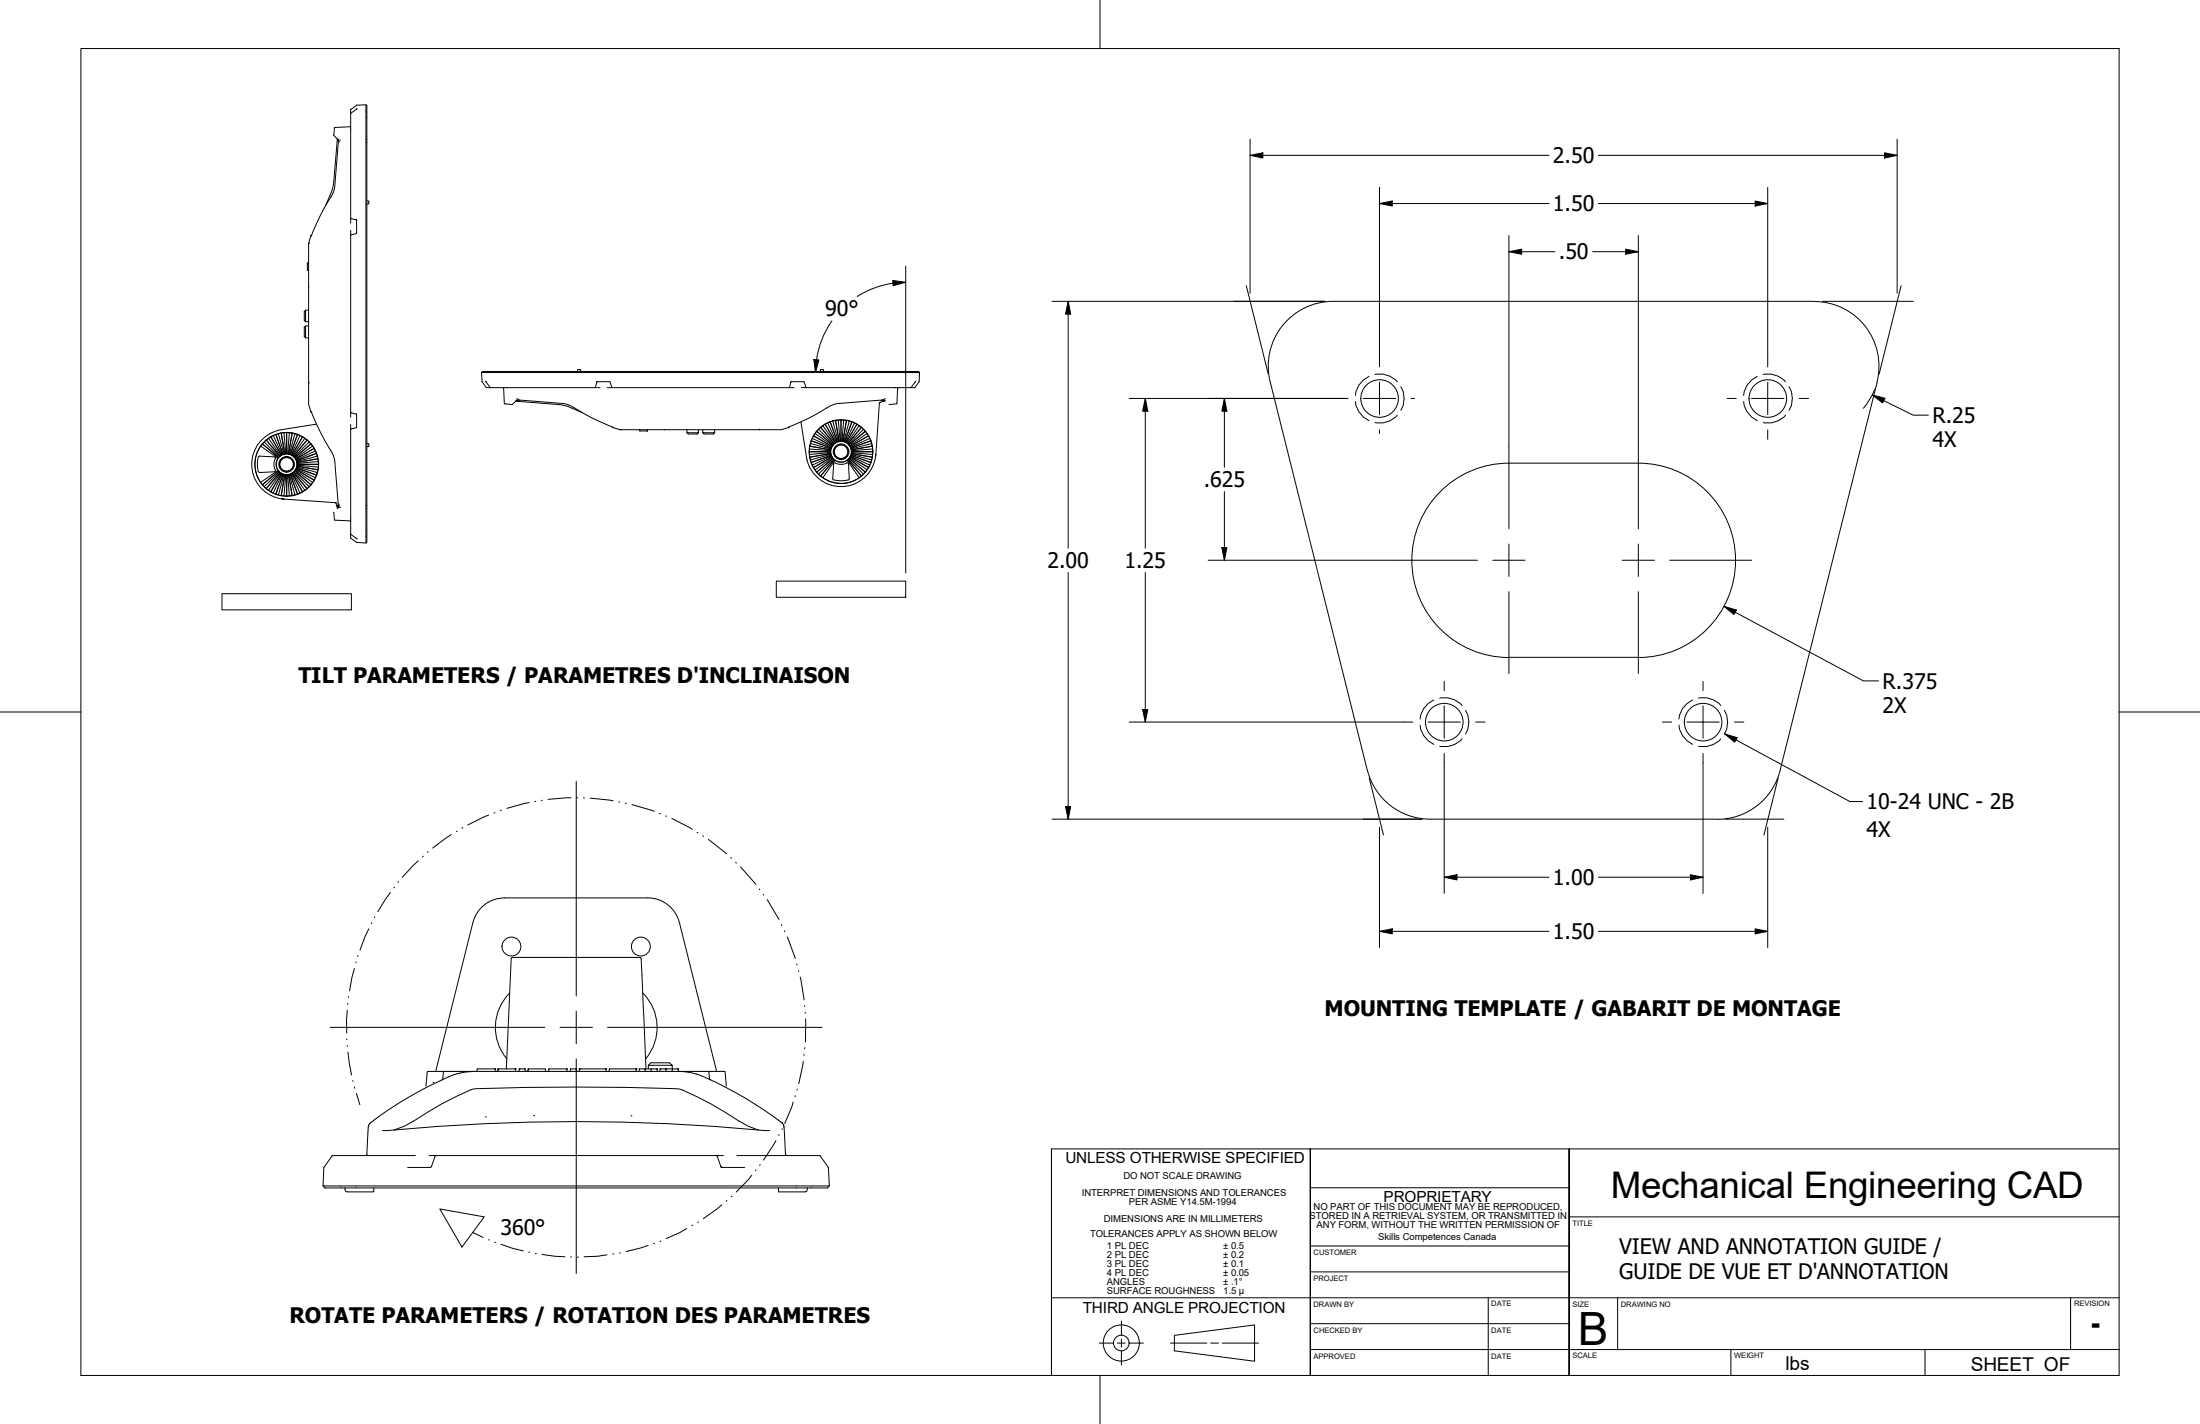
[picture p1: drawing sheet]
<svg xmlns="http://www.w3.org/2000/svg" width="432mm" height="279mm" viewBox="0 0 432 279" stroke-linecap="round" stroke-linejoin="round" font-family="sans-serif">
<!-- layer: Hidden Narrow (ANSI) -->
<g fill="none" stroke="#000" stroke-width=".2">
<path d="M266 78.8a4.6 4.6 0 0 0 2.7 3.7M268.7 73.8a4.5 4.5 0 0 0-2.7 3.8M269.9 73.5a4.5 4.5 0 0 1 4.3 1.4M275 75.9a4.5 4.5 0 0 1 0 4.6M342.2 78.8a4.6 4.6 0 0 0 2.7 3.7M344.9 73.8a4.5 4.5 0 0 0-2.7 3.8M346.1 73.5a4.5 4.5 0 0 1 4.3 1.4M351.2 75.9a4.5 4.5 0 0 1 0 4.6M274.2 81.5a4.5 4.5 0 0 1-4.3 1.4M350.4 81.5a4.5 4.5 0 0 1-4.3 1.4M281.4 137.3a4.5 4.5 0 0 0-2.7 3.8M282.6 137a4.5 4.5 0 0 1 4.3 1.4"/>
<path d="M287.7 139.4a4.5 4.5 0 0 1 0 4.6M332.2 137.3a4.5 4.5 0 0 0-2.7 3.8M333.4 137a4.5 4.5 0 0 1 4.3 1.4M338.5 139.4a4.5 4.5 0 0 1 0 4.6M278.7 142.3a4.6 4.6 0 0 0 2.7 3.7M286.9 145a4.5 4.5 0 0 1-4.3 1.4M329.5 142.3a4.6 4.6 0 0 0 2.7 3.7M337.7 145a4.5 4.5 0 0 1-4.3 1.4"/>
</g>
<!-- layer: Visible (ANSI) -->
<g fill="none" stroke="#000" stroke-width=".2">
<path d="M65.7 25h.1M66.2 27.3l.2 .2-.1-.1M66.2 27.3l.2 .2-.2 .1M66.2 27.6h.1M66.2 27.3h.1M66.2 27.6l-.8 8.7a14.1 14.1 0 0 1-1.5 4.1M66.4 27.8h.1M66.4 27.7h.1M66.6 27.5h.1M68.7 24.9l-3 .2-.2 1.5 .9 1-.7 8.8a5 5 0 0 1-.8 2.3 50.9 50.9 0 0 0-3.8 7.6M68.8 25.4v.1M68.8 24.7l-.1 .2"/>
<path d="M68.9 22.2l-.1 .1M70 21.4l-1.1 .8M70 21.3v.1M70.1 21.4h-.1M71.8 20.6v85.9M72 39.4h.4v.6h-.4M60.3 51.6v1.5M60.3 53l.3 .1M60.3 53.1h.1M60.3 51.6h.1M60.6 53.1h.1M60.6 47.7h.1"/>
<path d="M60.6 47.7v31.6M60.6 51.6h-.3M60.6 51.6h.1M60.6 56.4v.1M61 46.3h.1M61 46.3l-.4 1.4M61.1 46.2l-.1 .1M68.8 43.8v-22.2l1.2-1h1.8l.2 .1v85.6l-.2 .2-1.8-.1M68.8 45.2v36.7M68.8 42.8l1.2 .3M70 43.2v2.6l-1.2 .4M356.1 59.1h-94.5a12.7 12.7 0 0 0-12.3 15.8l19.1 76.2"/>
<path d="M356.1 59.2a12.7 12.7 0 0 1 12.3 15.7M60 64l-.3 .2v1.8l.3 .3M60 64v2.3M60 60.9v2.2M60 64h.6M60 66.3h.6M60 63.1h.6M60.6 79.3l.4 1.5M60.6 79.3h.1M60.6 60.9h-.6l-.3 .2v1.8l.3 .2M60.6 75.1h.1M94.5 73.1h86"/>
<path d="M94.6 74.8l.8 1.2M95.3 74.9h.1M95.4 74.8v.1M95.4 74.9l.9 1.2M95.4 76l.1 .1M95.5 76.1h.8M96.3 76.1h21.5M98.7 76.1l.1 .1 .3 3 1.4 .2 .9-.9h.3l8.6 .7a5.3 5.3 0 0 1 2.4 .8 50.9 50.9 0 0 0 7.6 3.8M99 79.2h.1M99.4 76.1h.1M101.3 78.7h.1M101.4 78.6l.1-.1-.3 .2 .3-.2v.2"/>
<path d="M101.5 78.2h.1M101.5 78.7h.1M101.5 78.7l8.7 .7a14.1 14.1 0 0 1 4.1 1.6M101.7 78.5h.1M101.8 78.5h.1M113.4 72.9v-.4h.6v.4M117.1 74.9h.1l-.4 1.2M117.2 74.9h2.6l.4 1.2M119.2 76.1h36.7M154.9 76.1l.4-1.2h2.5l.5 1.2M155.2 74.9h.1M157.3 76.1h21.5"/>
<path d="M161 72.9v-.4h.6v.4M172.6 78.9l-.7 10.2M172.7 79h.1M172.9 78.5h.1M173.1 78.5h.1M173.2 78.8h.1M173.2 78.5h.1M173.3 78.7h.1M173.3 78.5h.1M173.3 78.7l-.6 .3M173.5 78.7h.1M173.6 78.2h.1"/>
<path d="M173.6 78.5l-8.9 .7a5 5 0 0 0-2.4 .8 50.9 50.9 0 0 1-7.5 3.8M173.8 78.7l-.3-.2v.2h-.2M175.6 76.1h.1M176.3 76.1l-.1 .1-.2 3-1.5 .2M179.7 74.9l-1 1.2M179.7 74.9h.1M179.7 74.8v.1M180.4 74.8l-.8 1.2-.8 .1M180.4 74.9l.1-1.8-.2-.2h-85.6l-.2 .2 .1 1.8M368.4 74.9l-19 76.2a12.7 12.7 0 0 1-12.3 9.7l-56.4-.1M50.7 89.7l-.2 1.4 .2 1.4M50.7 92.5l.3 .2"/>
<path d="M51 89.5l2.8 .1 .2 .2 .1 .2M51 89.5l-.3 .2M51.2 87.5a6.2 6.2 0 0 0-.1 7.2M51.5 95.1h.1M51.5 87.1h.1M51.9 86.7l-.4 .4 3.2 2.6M52.2 95.9h.1M52.3 86.3h-.1M52.7 86l-.5 .3 2.7 3.2M53.1 96.5h.1M53.1 85.7h.1M53.6 85.4l-.4 .3 2 3.6"/>
<path d="M54 90a2.49 2.49 0 0 0 0 2.2M54.1 92.2l-.1 .2-.2 .2-2.8 .1M54.1 97h.1M54.1 85.2v.1M54.6 89.9a2.06 2.06 0 0 0 0 2.4M54.6 92.3l-3.4 2.4M54.6 92.3l.1 .1M54.6 85.1l-.4 .1 1.4 3.9M54.7 92.4h.1M54.7 89.8h.1M54.7 92.4l.2 .3M54.7 89.8l-.1 .1"/>
<path d="M54.7 89.8l-3.2-2.7-.3 .4 3.4 2.4M54.7 92.4l-3.2 2.7-.3-.4M54.7 92.4l-3.2 2.7 .4 .4 2.9-2.9M54.9 92.7h.1M54.9 89.5l-2.7-3.2-.3 .4 2.9 2.9M54.9 92.7l-2.7 3.2 .5 .3 2.4-3.4M54.9 92.7l-2.7 3.2-.3-.4M54.9 89.5l-.2 .2M54.9 92.7l.3 .2M54.9 89.5h.1M55.2 97.2h.1M55.2 85h.1"/>
<path d="M55.2 92.9h.1M55.2 92.9l-2.1 3.6-.4-.3M55.2 89.3l-.3 .2M55.2 89.3l-2.1-3.6-.4 .3 2.4 3.4M55.2 89.3h.1M55.2 92.9l.3 .2M55.2 92.9l-2 3.6 .4 .2 1.8-3.7M55.5 89.1l-1.4-3.9-.5 .2 1.8 3.8M55.5 93.1l-1.4 3.8-.5-.2M55.5 89.1l-.3 .2M55.5 93h.1M55.6 89.2h-.1"/>
<path d="M55.6 93.1h.3M55.6 93.1l-1.4 3.9 .4 .1 1.1-4M55.7 84.9l.6-.1v4.2M55.7 97.3h.6M55.8 97.9l10.2 .7M55.9 93.1h.1M55.9 89l-.7-4.1-.6 .2 1.1 4M55.9 93.1l-.7 4.2-.6-.2M55.9 89l-.3 .1M55.9 89.1h.1M56.1 93.1l-.4 4.2h-.5l.7-4.2 .4 .1M56.2 97.3h.1"/>
<path d="M56.2 93.2h.1M56.2 89h.1M56.2 84.9h.1M56.3 89h.3M56.3 89h-.4l-.7-4.1h.5l.4 4.1M56.3 93.2v4.1M56.4 93.1l.4 4.2h-.5v-4.1M56.4 89l.4-4.1h.5l-.7 4.1M56.6 89.1h.1M56.6 93.1h.1M56.6 93.1l-.3 .1M56.6 93.1l.7 4.2h-.5"/>
<path d="M56.8 89.1l1.1-4 .5 .1-1.4 3.9M56.8 84.9l-.5-.1v4.2M56.9 89.2h.1M57 93h-.1M57 93.1h-.3l.7 4.2 .5-.2-1.1-4M57 89.1l.3 .2M57 93.1l1.4 3.9-.5 .1M57.1 89.2l1.8-3.8 .5 .3-2.1 3.6M57.1 93l1.8 3.7-.5 .2-1.4-3.8M57.3 89.3h.1M57.3 92.9l-.3 .2M57.3 92.9l2.1 3.6-.5 .2"/>
<path d="M57.3 92.9h.1M57.3 85h.1M57.3 89.3l.3 .2M57.3 97.2h.1M57.4 92.8l2.4 3.4-.4 .3-2.1-3.6M57.4 89.4l2.4-3.4 .5 .3-2.7 3.2M57.6 89.5h.1M57.6 92.7h.1M57.6 92.7l-.3 .2M57.6 89.5l.3 .2 3.1-2.6-.3-.4-3 2.9M57.6 92.7l2.7 3.2-.5 .3M57.7 92.6l3 2.9-.4 .4-2.7-3.2"/>
<path d="M57.8 89.8h.1M57.8 92.4h.1M57.9 92.4l-.3 .3M57.9 89.8l.2 .3M57.9 92.4l3.1 2.7-.3 .4M57.9 85.1l-.5-.2-.7 4.1 .3 .1M58 92.3l3.3 2.4-.2 .4-3.2-2.7M58 89.9l3.3-2.4 .4 .5-3.6 2.1M58 90.1h.1M58 92.1h.1M58.1 92.1l3.6 2.1-.4 .5M58.1 92.1l-.2 .3"/>
<path d="M58.1 90.1l.1 .3M58.1 90.2l3.8-1.7 .2 .4-3.9 1.5M58.2 90.4h.1M58.2 91.8h.1M58.2 91.8l-.1 .3 3.6 2.1 .2-.5-3.8-1.7M58.2 90.4l.1 .3M58.2 91.8l3.9 1.4-.2 .5M58.2 91.6l4.1 1.1-.2 .5-3.9-1.4M58.2 90.6l4.1-1.1 .1 .5-4.1 .7M58.3 90.7v.1M58.3 91.5h.1M58.3 91.4v-.3h4.2v.6"/>
<path d="M58.3 91.5l4.1 .7-.1 .5M58.3 91.5l-.1 .3M58.3 90.7v.4h4.2v-.5l-4.2 .3M58.3 91.3l4.2 .4-.1 .5-4.1-.8M58.3 91.1h.1M58.4 85.2v.1M58.4 97h.1M58.9 85.4l-.5-.2-1.4 3.9M59.4 85.7h.1M59.4 96.5h.1M59.8 86l-.4-.3-2.1 3.6M60.2 86.3h.1"/>
<path d="M60.3 95.9h-.1M60.7 86.7l-.4-.4-2.7 3.2M61 80.8h.1M61 80.8l.1 .1M61 87.1h.1M61 95.1h.1M61.1 80.8a57.5 57.5 0 0 0 4.3 8.6l.3 1.3 .7 8.9M61.3 87.5l-.2-.4-3.2 2.7M61.6 88h.1M61.6 94.2h.1M61.9 88.5l-.2-.5-3.6 2.1M62.1 89h.1"/>
<path d="M62.1 93.2h.1M62.1 83.2l-6.9 1.1a6.9 6.9 0 0 0-5.8 7.1 6.9 6.9 0 0 0 6.4 6.5h-.5M62.3 89.5l-.2-.5-3.9 1.4M62.4 90h.1M62.4 92.2h.1M62.5 90.6l-.1-.6-4.1 .7M62.5 91.1h.1M65.9 98.7l.2 .6M65.9 98.7h.1M66.1 99.2h.1M66.1 99.3h.1M66.1 99.3l.1 .2h.2l-.2 .3"/>
<path d="M66.2 99.5h.1M66.4 99.4h.1M66.4 99.2h.1M66.4 99.1h.1M66.4 98.9h.1M66.6 99.6h.1M68.8 83.3v22.3l1.2 .8M68.8 80.9l1.1 .3 .1 .2v2.5l-1.1 .3M68.9 84.2l-.1 .1M70 81.2v.1M72 87l.4 .1v.5l-.4 .1M120.2 83.8l.1 .1"/>
<path d="M120.3 83.9h.1M120.3 83.9l1.4 .4M121.7 84.3h.1M121.7 84.3h8.7M125.5 84.3h.1M125.6 84.3v.2M125.6 84.6h1.4M125.6 84.6h.1M125.6 84.5v.1M127 84.6h.1M127 84.5v.1M127.1 84.3l-.1 .2"/>
<path d="M130.4 84.3h.1M130.4 84.3h22.9M134.8 84.3v.6l.3 .3h1.7l.3-.3M134.8 84.9h2.3M137.1 84.3v.6M137.9 84.9l.3 .3h1.8l.3-.3M137.9 84.9h2.4M137.9 84.3v.6M140.3 84.3v.6M149.1 84.2l-.1 .1M153.3 84.3h.1M154.8 83.9h.1"/>
<path d="M154.8 83.9l-1.5 .4M154.9 83.8l-.1 .1M157.2 82.8l1.1 6.9a6.9 6.9 0 0 0 7.1 5.8 6.9 6.9 0 0 0 6.5-6.4l-.1 .5M158.9 88.1l-.1 .5h4.2M158.9 88.6h.1M158.9 89.7h.1M159 87.5l-.1 .1M159.1 87l-.2 .5 4.1 .8M159.2 90.8h.1M159.2 86.5h.1M159.4 86l-.2 .5 3.9 1.4M159.7 91.7v.1"/>
<path d="M159.7 85.5h.1M160 85.1l-.3 .4 3.6 2.1M160.3 92.6h.1M160.3 84.6h.1M160.7 84.2l-.4 .4 3.2 2.7M161.1 93.4h.1M161.1 83.9h.1M161.5 83.5l-.4 .3 2.6 3.2M161.5 93.7a6.2 6.2 0 0 0 7.2 0M162 83.2h.1M162.5 83l-.5 .2 2 3.6 .4-.1M163 82.8h-.1"/>
<path d="M163 88.7h-4.2l.1 .5M163 88.7v.3l-4.1 .7v-.5l4.1-.4M163 88.3v.3M163 88.3l-4.1-.7v.5l4.1 .3M163 88.6h.1M163 89h.1M163.1 88.3h-.1M163.1 89.1l-4 1.1-.2-.5 4.1-.7 .1 .1v.2l-3.9 1.4-.1-.5M163.1 87.9l-3.9-1.4-.1 .5 4 1.1M163.1 87.9l-.1 .4M163.1 89.3v.1M163.1 87.9h.1"/>
<path d="M163.2 89.5l-3.8 1.8-.2-.5 3.9-1.4 .2 .2-3.6 2.1-.3-.4M163.3 87.6l-3.6-2.1-.3 .5 3.8 1.8M163.3 87.6l-.2 .3M163.3 89.7h.1M163.3 87.6h.1M163.4 89.8l-3.4 2.4-.3-.4 3.6-2.1 .2 .3M163.4 82.6l-.5 .2 1.5 3.9M163.5 87.3l-.2 .3M163.5 87.3l-3.2-2.7-.3 .5 3.4 2.4M163.5 90l-3.2 2.6 .4 .4 2.9-2.9M163.5 90l-3.2 2.6-.3-.4M163.5 90l.2 .2"/>
<path d="M163.5 90h.1M163.5 87.3h.1M163.7 90.2l-2.7 3.2-.3-.4M163.7 87l-.2 .3M163.7 87l-2.7-3.1-.3 .3 2.9 3M163.7 90.2l-2.6 3.2 .4 .3 2.4-3.4M163.7 90.2l.2 .1M163.7 90.2h.1M163.8 87l-.1 .1M163.9 90.3a2.06 2.06 0 0 0 2.4 0M163.9 86.9l-2.4-3.4 .4-.3 2.1 3.6-.3 .2M164 90.8h-.3l-.1 .3"/>
<path d="M164 90.9a2.49 2.49 0 0 0 2.2 0M164 82.5h.1M164.1 86.8l-.1 .1M164.4 86.7l-1.5-3.9-.4 .2 1.7 3.7M164.4 86.7h.1M164.5 86.6l-1.1-4 .6-.1 .7 4.1-.3 .1M164.5 82.4l-.5 .1 .7 4.1 .4-.1M164.7 86.6h.1M165.1 86.5l.3 .1 .7-4.1-.5-.1-.4 4.2M165.1 86.5v-4.1h-.6l.4 4.2M165.1 86.6h.1M165.1 82.4h.1"/>
<path d="M165.4 86.6h.1M165.6 82.4h-.5v4.1M165.8 86.7h.1M166.1 86.8v.1M166.2 82.5h.1M166.2 90.8h.2l.1 .3 .1 3a5.1 5.1 0 0 1-3.1 0l.1-3M166.3 90.3l2.3 3.4M166.3 86.9l2.3-3.4 .5 .3-2.7 3.2M166.4 87v.1M166.4 90.2l2.7 3.2-.5 .3M166.4 87l.3 .3M166.4 90.2l-.1 .1"/>
<path d="M166.4 90.2h.1M166.5 87.2l3-3 .3 .4-3.1 2.7M166.7 87.3l.2 .3M166.7 90l-.3 .2 2.7 3.2 .4-.4-3-2.9M166.7 90l3.1 2.6-.3 .4M166.7 87.3h.1M166.7 90h.1M166.7 82.6l-.5-.1-.7 4.1h.1l.2 .1 1.4-3.9-.5-.2-1.1 4M166.8 89.8l3.4 2.4-.3 .4-3.2-2.6M166.8 87.5l3.4-2.4 .3 .4-3.6 2.1M166.9 87.6h.1M166.9 89.7l3.6 2.1-.3 .4"/>
<path d="M166.9 87.6l.1 .3M166.9 89.7l-.2 .3M166.9 89.7h.1M166.9 87.8l3.8-1.8 .2 .5-3.9 1.4M166.9 89.5l3.8 1.8-.2 .4-3.6-2.1M167 89.4l3.9 1.4-.2 .5M167 89.4l-.1 .2M167 87.9h.1M167 89.3v.1M167 87.9l.1 .4M167 88.1l4.1-1.1 .1 .5-4.1 .8M167.1 88.4l4.2-.3v.5h-4.2"/>
<path d="M167.1 89l4.1 .7-.1 .5M167.1 88.3v.3M167.1 89l-.1 .3 3.9 1.4 .2-.5-4.1-1.1M167.1 88.8l4.2 .4-.1 .5-4.1-.7M167.1 88.3h.1M167.1 89h.1M167.1 88.7v.3M167.1 88.7h4.2M167.1 88.6h.1M167.2 82.8h.1M167.7 83l-.5-.2-1.4 3.9 .3 .1 2.1-3.6-.5-.2-1.8 3.7M168.2 83.2h.1"/>
<path d="M168.6 83.5l-.4-.3-2.1 3.6 .3 .2M169.1 83.9h.1M169.1 93.4h.1M169.5 84.2l-.4-.3-2.7 3.1M169.8 84.6h.1M169.9 92.6h-.1M170.2 85.1l-.3-.5-3.2 2.7M170.5 85.5h.1M170.5 91.7v.1M170.7 86l-.2-.5-3.6 2.1M170.9 86.5h.1M170.9 90.8h.1"/>
<path d="M171.1 87l-.2-.5-3.9 1.4M171.2 87.5v.1M171.2 89.7h.1M171.3 88.1l-.1-.5-4.1 .7M171.3 88.7v.5M171.3 88.6h.1M321.6 90.9h-25.4a19.1 19.1 0 0 0-19.1 19 19.1 19.1 0 0 0 19.1 19.1M321.6 90.9a19.1 19.1 0 0 1 19 19 19.1 19.1 0 0 1-19 19.1M43.6 116.5h25.4v3.2h-25.4zM65.5 100.5l.2 1.6 3 .1M68.7 102.2l.1 .1M68.8 104.8l.1 .1"/>
<path d="M68.8 101.6v.1M68.9 104.9l1.2 .8M70 105.7v.1M152.4 114h25.4v3.2h-25.4zM296.2 129h25.4M268.4 151.1a12.7 12.7 0 0 0 12.3 9.6M99 176.2h28.2M99 176.2a6.4 6.4 0 0 0-6.2 4.8l-7.3 29.2M127.2 176.2a6.4 6.4 0 0 1 6.1 4.8M100 194.8a9.5 9.5 0 0 0-.5 12.9M126.2 194.8a9.5 9.5 0 0 1 .5 13M133.3 181l7.4 29.2"/>
<path d="M81.2 220l-1.8 .9-2.1 .8M81.2 220a60.8 60.8 0 0 1 11.7-6.3 527.6 527.6 0 0 1 40.5 0 60.3 60.3 0 0 1 11.7 6.3l1.7 .9 2.1 .8M83.9 210.3l-.3 2.8M84 210.2l-.1 .1M84 210.2h9.1M85 212.4h.1M87 210.3v1.2l-.3 .4M87.2 210.2l-.2 .1M93.1 210.2h40l2.8 .3a23.8 23.8 0 0 1 6.7 2.9 77.6 77.6 0 0 1 10.8 6.8M93.1 210.2l-1.7 .1-1.7 .4a69 69 0 0 0-15.4 8.4l-.5 .4a3 3 0 0 0-1.5 1.5l-.3 5.5-.3 .2M93.6 210.2h-.1M95.3 219.1h.1"/>
<path d="M97.1 209.7h-3.4l-.1 .5M97.1 209.7h.1M97.1 209.7l.1 .5M97.2 210.2h.1M97.7 210.2h-.1M97.8 209.8l-.2 .4M97.8 209.7l-.1 .1M97.8 209.7h3.3M97.8 209.7h.1M97.8 209.7v.1M101.1 209.7h.1M101.1 209.7l.1 .5"/>
<path d="M101.2 210.2h.1M101.8 210.2h.1M101.9 209.7h.1M103 209.7h.1M103 209.7h-1l-.2 .5M103 209.7l.1 .5M103.1 210.2h.1M103.6 210.2h-.1M103.6 210.2l.1-.5h3.3l.1 .5M103.8 209.7l-.1 .5M104.7 218.9h.1M107.7 209.7h.1"/>
<path d="M107.8 209.7h3.4M107.8 209.7l-.1 .5M111.2 209.7l.1 .5M111.2 209.7h.1M111.3 210.2h.1M111.9 210.2h-.1M112 209.7h1M112 209.7l-.1 .5M113 209.7h.1M113.1 209.7v.5M113.1 210.2h.1M113.7 210.2h-.1"/>
<path d="M113.7 209.7h.1M113.8 209.7h5.1M113.8 209.7h.1M113.8 209.7l-.1 .5M118.9 209.7h.1M118.9 209.7l.1 .5M119 210.2h.1M119.6 210.2h-.1M123.8 218.9h.1M124.8 209.7h-5.2v.5M124.8 209.7h.1M124.8 209.7l.1 .5"/>
<path d="M124.9 210.2h.1M125.4 210.2h.1M125.5 209.7h.1M125.5 209.7h3.4M125.5 209.7l-.1 .5M126.5 209.7h.1M126.6 209.7h.1M126.6 209.7v.5M126.6 210.2h.1M126.8 209.7l-1-21.8h-25.2l-.3 .2-.9 21.6M127.2 209l.6-.5h3.6l.5 .5h-4.7v.7M127.8 210.2h-.1"/>
<path d="M127.9 209.7l-.1 .5M128.9 209.7l.1 .5M128.9 209.7h.1M129 210.2h.1M129.5 210.2h.1M129.6 209.7h.1M129.6 209.7l-.1 .5M129.6 209.7h3.4M130.6 209.7h.1M130.6 209.7l.1 .5M130.7 209.7h.1M130.7 210.2h.1"/>
<path d="M131.9 210.2h.1M131.9 209v.7M132 209.7l-.1 .5M133 209.7l.1 .5M133 209.7h.1M133.1 210.2h9.1M139 210.2l.1 .1M139.1 210.3l.1 1.2M139.2 211.5l.3 .4M142.2 210.2l.1 .1M142.3 210.3l.3 2.8M63.4 232.7h99.4"/>
<path d="M65.2 226.8l-1.6 2.3-.2 3.6 .3 .4h98.7l.4-.4-.2-3.6-1.6-2.3M71.9 226.4l.1 .2M73.4 233.1l-.1 .8h-5.2l-.3-.1-.1-.7M75.1 221.8h.1a406.7 406.7 0 0 1 75.7 0h.2M81.5 226.7h-16.2l-.2 .1M84.2 226.7h57.8M84.6 229h.1M85.6 226.7l-.2 .2-.8 2.1-4.6 .1M140.5 226.7l.3 .2 .7 2.1M141.5 229h.1M141.5 229l4.7 .1M141.6 229h.1"/>
<path d="M144.6 226.7h16.2M152.8 233.1v.8h5.2l.3-.1 .2-.7M153.4 220.2l.4 .5 .1 .5 .3 5.3 .2 .2M153.4 220.2h.1M153.8 220.9h.1M154.2 226.4v.2M160.8 226.7l.2 .1"/>
<circle cx="270.8" cy="78.2" r="3.7"/>
<circle cx="347" cy="78.2" r="3.7"/>
<circle cx="56.3" cy="91.1" r="1.32"/>
<circle cx="56.3" cy="91.1" r="1.39"/>
<circle cx="56.3" cy="91.1" r="2.03"/>
<circle cx="56.3" cy="91.1" r="1.53"/>
<circle cx="56.3" cy="91.1" r="6.3"/>
<circle cx="165.1" cy="88.6" r="6.2"/>
<circle cx="165.1" cy="88.6" r="2.03"/>
<circle cx="165.1" cy="88.6" r="1.53"/>
<circle cx="165.1" cy="88.6" r="1.32"/>
<circle cx="165.1" cy="88.6" r="1.39"/>
<circle cx="283.5" cy="141.7" r="3.7"/>
<circle cx="334.3" cy="141.7" r="3.7"/>
<circle cx="100.4" cy="185.7" r="1.85"/>
<circle cx="125.8" cy="185.7" r="1.85"/>
</g>
<!-- layer: 0 -->
<g fill="none" stroke="#000" stroke-width=".2">
<path d="M15.9 9.5h400v260.4h-400zM215.9 0v9.5M0 139.7h15.9M415.9 139.7h15.9M257.2 233h50.8M308 225.4v44.5v-44.5M308 238.8h107.9M415.9 225.4h-158.7v44.5v-44.5h-50.8v44.5v-44.5M206.4 254.6h209.5M220.1 259.2v2.8M257.2 259.7h50.8M257.2 244.5h50.8"/>
<path d="M257.2 249.6h50.8M292.1 254.6v15.3M317.5 254.6v10.2M406.4 254.6v10.2M215.8 263.5h2.8M215.9 269.9v9.5M219.3 263.5h1.5M220.1 262.7v1.6M220.1 265v2.8M221.6 263.5h2.8M229.7 263.5h7.2M230.5 262l15.7-2v7.1l-15.7-2.1z"/>
<path d="M237.6 263.5h1.5M239.9 263.5h7.1M257.2 264.8h158.7M339.7 264.8v5.1M377.8 264.8v5.1"/>
<circle cx="220.1" cy="263.5" r="3.5"/>
<circle cx="220.1" cy="263.5" r="1.53"/>
</g>
<!-- layer: Sketch Geometry (ANSI) -->
<g fill="none" stroke="#000" stroke-width=".2">
<path d="M95.9 159.9l-4.1 2M97.2 159.5h-.2M98.4 159h-.2M103.9 157.5l-4.4 1.1M105.2 157.2l-.2 .1M106.4 157l-.1 .1M112.1 156.5l-4.5 .3M113.2 156.5h.2M114.5 156.6h.2M115.9 156.6l4.4 .5M121.5 157.3l.1 .1M122.7 157.6h.2"/>
<path d="M124 157.9l4.4 1.3M129.4 159.6l.2 .1M73.6 179.9l-.1 .1M76.6 175.1l-2.4 3.8M77.4 174.1l-.1 .1M78.2 173l-.1 .1M82.1 168.9l-1.1 1-2 2.3M83.1 168l-.2 .1M84 167.1l-.1 .1M88.6 163.8l-3.7 2.6M89.7 163.1l-.1 .1M90.8 162.4l-.1 .1"/>
<path d="M130.6 160.1l.2 .1M131.9 160.6l4 2.1M136.8 163.3l.2 .1M137.9 164l.2 .1M139 164.7l3.6 2.8M143.4 168.3l.2 .1M144.4 169.2l.1 .1M145.3 170.1l3 3.4M149 174.4l.1 .2M149.8 175.5l.1 .1M150.6 176.5l2.3 3.9M68.2 198.2l-.1 4.5"/>
<path d="M68.3 196.8v.3M68.4 195.5v.2M69.6 190l-.5 1.8-.5 2.6M69.9 188.7v.2M70.3 187.5l-.1 .1M72.4 182.2l-.8 1.6-.9 2.6M73 181l-.1 .2M153.4 181.4l.1 .2M154 182.6v.2M154.5 183.8l1.6 4.3M156.4 189.2v.1M156.7 190.4l.1 .2"/>
<path d="M157.1 191.7l.7 4.5M157.9 197.3v.2M158 198.6v.2M158.1 199.9v4.5M68.1 203.8v.2M68.2 205.1v.2M68.3 206.4l.7 4.5M69.3 212v.2M69.6 213.3v.2M70 214.6l.6 2.1M155.7 216.3l-1.7 4.2M156.1 215l-.1 .2"/>
<path d="M156.5 213.7l-.1 .2M157.7 208.2l-.9 4.4M157.8 206.9v.2M158 205.6l-.1 .2M86.3 237.2l8.7 1.6-4.3 5.9zM137.1 239.7l-.2 .2M141.7 236.4l-3.7 2.7M142.7 235.5l-.2 .2M143.7 234.7l-.2 .1M147.6 230.6l-.8 1-2.3 2.3M148.4 229.6l-.1 .1M149.2 228.5l-.1 .2"/>
<path d="M152.3 223.8l-2.4 3.8M152.9 222.6l-.1 .2M153.5 221.5v.1M92.8 241.8l2 1M95.9 243.2l.1 .1M97.1 243.7l.2 .1M98.4 244.2l2.2 .7 2.1 .5M103.8 245.7h.2M105.1 246h.2M106.4 246.1l4.5 .5M112 246.6h.2M113.3 246.7h.2"/>
<path d="M119.1 246.2l-1.8 .3-2.6 .1M120.5 246l-.2 .1M121.7 245.8l-.1 .1M127.2 244.4l-4.3 1.2M128.5 243.9l-.2 .1M129.7 243.5l-.2 .1M134.8 241.1l-1.3 .7-2.8 1.2M136 240.4l-.2 .1"/>
</g>
<!-- layer: Dimension (ANSI) -->
<g fill="none" stroke="#000" stroke-width=".2">
<path d="M245.4 30.5l2.5-.5v1zM245.4 30.5h58.6M245.4 27.3v30.2M270.8 39.9l2.5-.5v1zM270.8 39.9h33.2M270.8 36.8v34.5M313.7 30.5h58.7M313.7 39.9h33.3M344.5 39.4l2.5 .5-2.5 .5zM347 36.8v33.4M369.9 30l2.5 .5-2.5 .5zM372.4 27.3v30.2"/>
<path d="M175.2 55l2.6 .4-2.5 .7zM177.8 55.4a17.7 17.7 0 0 0-9.6 2.8M177.8 52.2v60.2M206.5 59.1h53.6M209.7 59.1v48.5M209.7 59.1l.4 2.5h-1zM244.6 56.1l4.3 17.3M296.2 49.4l2.5-.5v1zM296.2 49.4h9M296.2 46.2v41.5M312.6 49.4h9M319.1 48.9l2.5 .5-2.5 .5z"/>
<path d="M321.6 46.2v41.5M357.7 59.1h17.8M373.1 56.1l-4.3 17.3M159.7 70.6h1l-.6 2.5zM160.2 70.6l-.1 2.5M163.3 63a17.7 17.7 0 0 0-3 7.6M221.6 78.2h42.3M224.8 78.2l.5 2.5h-1zM224.8 78.2v29.4M240.3 78.2l.5 2.5h-1zM240.3 78.2v13.5M367.5 77.5l2.5 .6-.5 1z"/>
<path d="M367.5 77.5l8 4h3M367.9 76.4l-1.1 2.2-1.1 1.5M240.3 96.4v13.5M209.7 112.3v48.4M224.8 112.3v29.4M237.1 109.9h36.8M239.8 107.5h1l-.5 2.4zM338.3 119l2.5 .7-.5 .9zM338.3 119l27.4 14.6h3M224.3 139.2h1l-.5 2.5zM209.1 158.3h1l-.4 2.4zM221.6 141.7h53.9"/>
<path d="M268.7 152.6l2.8 11.2M283.5 149.7v25.6M334.3 149.7v25.6M349 152.6l-2.8 11.2M206.5 160.7h72.6M270.8 162.3v23.6M283.5 172.1l2.5-.5v1zM283.5 172.1h20.5M313.7 172.1h20.6M331.8 171.6l2.5 .5-2.5 .5zM338.6 160.7h11.5M347 162.3v23.6"/>
<path d="M270.8 182.7l2.5-.5v1zM270.8 182.7h33.2M313.7 182.7h33.3M344.5 182.2l2.5 .5-2.5 .5z"/>
</g>
<g fill="#000">
<path d="M245.4 30.5l2.5-.5v1z" fill-rule="evenodd"/>
<path d="M270.8 39.9l2.5-.5v1z" fill-rule="evenodd"/>
<path d="M369.9 30l2.5 .5-2.5 .5z" fill-rule="evenodd"/>
<path d="M175.2 55l2.6 .4-2.5 .7z" fill-rule="evenodd"/>
<path d="M296.2 49.4l2.5-.5v1z" fill-rule="evenodd"/>
<path d="M319.1 48.9l2.5 .5-2.5 .5z" fill-rule="evenodd"/>
<path d="M344.5 39.4l2.5 .5-2.5 .5z" fill-rule="evenodd"/>
<path d="M159.7 70.6h1l-.6 2.5z" fill-rule="evenodd"/>
<path d="M209.7 59.1l.4 2.5h-1z" fill-rule="evenodd"/>
<path d="M367.5 77.5l2.5 .6-.5 1z" fill-rule="evenodd"/>
<path d="M224.8 78.2l.5 2.5h-1z" fill-rule="evenodd"/>
<path d="M240.3 78.2l.5 2.5h-1z" fill-rule="evenodd"/>
<path d="M239.8 107.5h1l-.5 2.4z" fill-rule="evenodd"/>
<path d="M338.3 119l2.5 .7-.5 .9z" fill-rule="evenodd"/>
<path d="M224.3 139.2h1l-.5 2.5z" fill-rule="evenodd"/>
<path d="M209.1 158.3h1l-.4 2.4z" fill-rule="evenodd"/>
<path d="M283.5 172.1l2.5-.5v1z" fill-rule="evenodd"/>
<path d="M331.8 171.6l2.5 .5-2.5 .5z" fill-rule="evenodd"/>
<path d="M270.8 182.7l2.5-.5v1z" fill-rule="evenodd"/>
<path d="M344.5 182.2l2.5 .5-2.5 .5z" fill-rule="evenodd"/>
</g>
<!-- layer: Symbol (ANSI) -->
<path d="M338.5 144l24.6 13.3h2.5M338.5 144l2.5 .7-.5 .9z" fill="none" stroke="#000" stroke-width=".2"/>
<path d="M338.5 144l2.5 .7-.5 .9z" fill-rule="evenodd" fill="#000"/>
<!-- layer: Center Mark (ANSI) -->
<g fill="none" stroke="#000" stroke-width=".2">
<path d="M263.9 78.2h.7M267.6 78.2h6.3M270.8 71.3v.7M270.8 75v6.4M276.9 78.2h.7M339 78.2h1.8M343.8 78.2h6.3M347 70.2v1.8M347 75v6.4M353.1 78.2h1.9M270.8 84.3v.8M296.2 87.7v16.1"/>
<path d="M321.6 87.7v16.1M347 84.3v1.9M273.9 109.9h16.1M293 109.9h6.3M296.2 106.8v6.3M296.2 116.1v16.1M321.6 106.8v3.1h-3.2M321.6 116.1v16.1M324.7 109.9h-3.1v3.2M327.7 109.9h16.1M283.5 133.7v1.8M283.5 138.5v6.4"/>
<path d="M334.3 133.7v1.8M334.3 138.5v6.4M113.1 153.3v42.1M275.5 141.7h1.8M280.3 141.7h6.3M283.5 147.8v1.9M289.6 141.7h1.9M326.3 141.7h1.8M331.1 141.7h6.3M334.3 147.8v1.9M340.4 141.7h1.9M113.1 198.4v6.4"/>
<path d="M64.8 201.6h42.1M109.9 201.6h6.4M113.1 207.8v42.1M119.2 201.6h42.2"/>
</g>
<g font-size="9">
<text x="309.7" y="263.8">B</text>
<text x="410.5" y="262.3">-</text>
</g>
<text font-size="7.2" x="316.2" y="235">Mechanical Engineering CAD</text>
<g font-size="4.2">
<text x="304.8" y="32">2.50</text>
<text x="304.8" y="41.5">1.50</text>
<text x="306" y="50.9">.50</text>
<text x="162" y="62.1">90°</text>
<text x="379.3" y="83">R.25</text>
<text x="379.3" y="87.6">4X</text>
<text x="236.3" y="95.6">.625</text>
<text x="205.6" y="111.5">2.00</text>
<text x="220.7" y="111.5">1.25</text>
<text x="58.6" y="134">TILT PARAMETERS / PARAMETRES D'INCLINAISON</text>
<text x="369.5" y="135.1">R.375</text>
<text x="369.5" y="139.9">2X</text>
<text x="366.4" y="158.8">10-24 UNC - 2B</text>
<text x="366.4" y="164.1">4X</text>
<text x="304.8" y="173.7">1.00</text>
<text x="304.8" y="184.3">1.50</text>
<text x="260" y="199.4">MOUNTING TEMPLATE / GABARIT DE MONTAGE</text>
<text x="98.2" y="242.3">360°</text>
<text x="317.8" y="251">GUIDE DE VUE ET D'ANNOTATION</text>
<text x="317.8" y="246">VIEW AND ANNOTATION GUIDE /</text>
<text x="56.8" y="259.6">ROTATE PARAMETERS / ROTATION DES PARAMETRES</text>
</g>
<g font-size="3.7">
<text x="350.4" y="268.9">lbs</text>
<text x="386.8" y="268.9">SHEET OF</text>
</g>
<g font-size="3">
<text x="209.1" y="228.3">UNLESS OTHERWISE SPECIFIED</text>
<text x="271.6" y="235.8">PROPRIETARY</text>
<text x="212.5" y="257.5">THIRD ANGLE PROJECTION</text>
</g>
<g font-size="1.9">
<text x="220.5" y="231.4">DO NOT SCALE DRAWING</text>
<text x="212.3" y="234.7">INTERPRET DIMENSIONS AND TOLERANCES</text>
<text x="216.6" y="239.7">DIMENSIONS ARE IN MILLIMETERS</text>
<text x="221.5" y="236.5">PER ASME Y14.5M-1994</text>
<text x="257" y="239.2">STORED IN A RETRIEVAL SYSTEM, OR TRANSMITTED IN</text>
<text x="257.8" y="237.4">NO PART OF THIS DOCUMENT MAY BE REPRODUCED,</text>
<text x="214" y="242.7">TOLERANCES APPLY AS SHOWN BELOW</text>
<text x="217.2" y="245">1 PL DEC</text>
<text x="240.1" y="245">± 0.5</text>
<text x="258.4" y="240.9">ANY FORM, WITHOUT THE WRITTEN PERMISSION OF</text>
<text x="270.5" y="243.4">Skills Competences Canada</text>
<text x="217.2" y="246.8">2 PL DEC</text>
<text x="217.2" y="248.6">3 PL DEC</text>
<text x="217.2" y="250.3">4 PL DEC</text>
<text x="240.1" y="246.8">± 0.2</text>
<text x="240.1" y="248.5">± 0.1</text>
<text x="240.1" y="250.3">± 0.05</text>
<text x="217.2" y="252.1">ANGLES</text>
<text x="217.2" y="253.9">SURFACE ROUGHNESS</text>
<text x="240.1" y="252.1">± .1°</text>
<text x="240.1" y="253.8">1.5 µ</text>
</g>
<g font-size="1.5">
<text x="308.6" y="240.5">TITLE</text>
<text x="257.8" y="251.3">PROJECT</text>
<text x="257.8" y="246.2">CUSTOMER</text>
<text x="257.8" y="256.4">DRAWN BY</text>
<text x="292.7" y="256.3">DATE</text>
<text x="308.6" y="256.4">SIZE</text>
<text x="318.1" y="256.4">DRAWING NO</text>
<text x="407.1" y="256.3">REVISION</text>
<text x="257.8" y="261.5">CHECKED BY</text>
<text x="292.7" y="261.5">DATE</text>
<text x="257.8" y="266.6">APPROVED</text>
<text x="292.7" y="266.6">DATE</text>
<text x="308.6" y="266.5">SCALE</text>
<text x="340.4" y="266.5">WEIGHT</text>
</g>
</svg>
